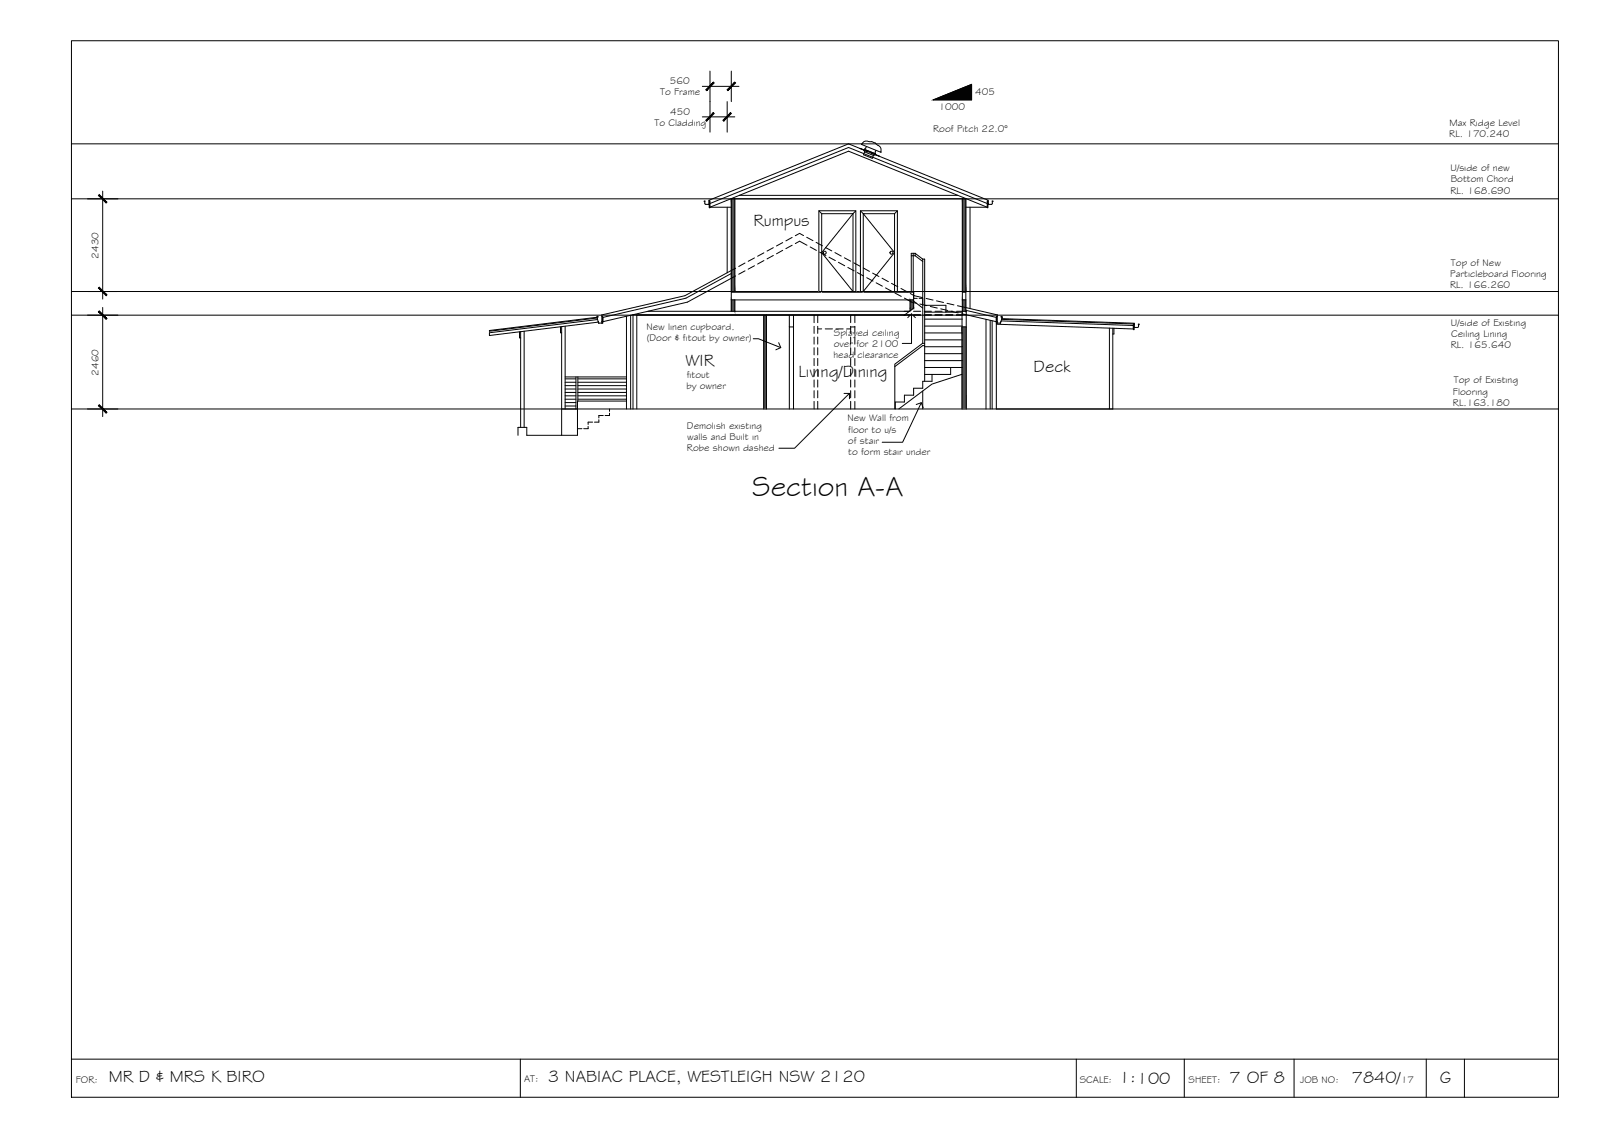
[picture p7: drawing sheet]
<svg xmlns="http://www.w3.org/2000/svg" width="420mm" height="297mm" viewBox="0 0 420 297" stroke-linecap="round" stroke-linejoin="round" font-family="sans-serif">
<!-- layer: CEILING-FLOOR LINES -->
<path d="M18.7 37.7h390M18.7 52.1h390M18.7 76.4h390M18.7 82.6h390M18.7 107.2h390" fill="none" stroke="#000" stroke-width=".26"/>
<!-- layer: BORDER -->
<path d="M18.7 10.7h390v277h-390zM18.7 277.7h390M136.5 277.7v10M282.3 277.7v10M310.6 277.7v10M339.4 277.7v10M374.1 277.7v10M384.1 277.7v10" fill="none" stroke="#000" stroke-width=".26"/>
<!-- layer: EXISTING -->
<g fill="none" stroke="#000" stroke-width=".26">
<path d="M191.8 71.7l-11.9 6.5-21.8 5v1.1l22.2-5.1 11.5-6.2M191.8 70.9l-12.2 6.6-21.8 5.1 .1 .3M136.3 87v1.6h.3M136.6 86.9v25.1M137.5 86.8v25.2M147 85.7v1.5h.3M147.3 85.6v28.5M148.2 98.8h16.1M148.2 99.3h2.9M148.2 85.5v21.7M151.1 98.8v8.4M151.6 99.3h12.7"/>
<path d="M151.6 98.8v6.3M156.6 83.1v.2M156.6 83.2l-28.2 3.4v.2l28.2-3.4M156.6 83.4l.3 .9M156.6 83.3h.1M156.7 83.3l-.1 .1M156.7 83.8l-28.3 3.4v.8l28.5-3.6M156.8 83l-.2-.1-.1 .2M156.9 83.1h.1M156.9 84.3l.1 .4M156.9 84.3h.1M157 84.7h.1"/>
<path d="M157.9 84.3v.4h-.9M157.9 82.9h.2v1.8h-.2zM157.9 82.9v1.4M164.3 82.9v24.3M165.4 82.6v24.6M167 82.5v24.7M167 82.6h70.2M169.9 81.6h68.6M207 82.6v3.1h1.1v-3.1M237.3 82.5h-71.3v24.7M252.3 85.7h1.1M252.4 81.6h1v25.6"/>
<path d="M253.3 81.4l8 1.8v1.1l-7.9-1.8h-1.1v24.7M253.3 80.6l8.3 2-.1 .3M258.6 83.7v23.5M259.7 84v23.2M260.2 84.1v23.1M261.3 82.9h.2v1.8h-.2zM261.3 84.3v22.9h30.6v-21.1M261.5 84.3v.4h.9M261.5 82.9v1.4M262.4 84.7h.1M262.5 83h.3v.3M262.6 83.1h-.1"/>
<path d="M262.6 84.1l34.7 1.2v.9l-36-1.2M262.7 83.7l34.6 1.2M262.8 83.3h.1M262.7 83.5l34.8 1.2v1.7h-.2v-1.5h.2v.9h1l.1-.6 .2-.2h-.3M262.8 83.4l-.4 1.3M291 86v21.2M292.1 86.1v1.5h-.2M147.3 107.2h4.2M148.2 106.4h2.9M148.2 105.6h2.9M148.2 104.7h2.9M148.2 103.8h2.9"/>
<path d="M148.2 102.9h2.9M148.2 102h2.9M148.2 101.1h2.9M148.2 100.2h2.9M151.5 112.4h1.1M151.6 104.7h12.7M151.6 103.8h12.7M151.6 102.9h12.7M151.6 102h12.7M151.6 101.1h12.7M151.6 100.2h12.7M154.2 111.8v.6h-1.1"/>
<path d="M155.4 110.7h-1.2v.6M157.1 110v.7h-1.2M158.2 108.9h-1.1v.7M159.9 107.2v.6M159.9 108.3v.6h-1.2M164.3 105.1h-12.8v9h-13.3v-2.1h-2.3v2.1"/>
</g>
<!-- layer: DIMENSION -->
<path d="M186.2 18.6v16M191.8 18.6v8M184.2 22.6h9.6M184.2 30.6h8.5M190.7 26.6v8M22.9 52.1h8M26.9 50.1v28.3M22.9 76.4h8M22.9 82.6h8M26.9 80.6v28.6M22.9 107.2h8" fill="none" stroke="#000" stroke-width=".26"/>
<!-- layer: 0 -->
<g fill="#000" stroke="#000" stroke-width=".26">
<path d="M187.1 21.5l-1.8 2.2 2-1.9zM187.1 21.5l-1.8 2.2-.2-.2z"/>
<path d="M187.1 29.5l-1.8 2.2 2-1.9zM187.1 29.5l-1.8 2.2-.2-.2z"/>
<path d="M189.6 31.5l.2 .2 1.8-2.2zM191.6 29.5l.2 .3-2 1.9z"/>
<path d="M190.7 23.5l.2 .2 1.8-2.2zM192.7 21.5l.2 .3-2 1.9z"/>
<path d="M25.8 51.2l2 2 .2-.2zM26 51l2 2-2.2-1.8z"/>
<path d="M26 75.3l-.2 .2 2.2 1.8zM25.8 75.5l2.2 1.8-.2 .2z"/>
<path d="M25.8 81.7l2 2 .2-.2zM26 81.5l2 2-2.2-1.8z"/>
<path d="M26 106.1l-.2 .2 2.2 1.8zM25.8 106.3l2.2 1.8-.2 .2z"/>
</g>
<!-- layer: TEXT -->
<path d="M244.8 26.2l10-4.1v4.1z" fill="#000" stroke="#000" stroke-width=".26"/>
<path d="M244.8 26.2l10-4.1v4.1z" fill="none" stroke="#000" stroke-width=".26"/>
<!-- layer: MASK -->
<g fill="#fff" stroke="#fff" stroke-width=".26">
<path d="M230.2 38.1l.3 .1z"/>
<path d="M227 39l2.5 1z"/>
<path d="M228.4 37.2l1.2 .3zM228.4 37.2l1.4 .6-.2-.3z"/>
<path d="M228.1 37.2l1.7 .6zM228.1 37.2l1.9 .7z"/>
<path d="M227.8 37.1l2.2 .8zM227.8 37.1l2.5 1z"/>
<path d="M227.8 37.1l2.5 1zM227.8 37.1l2.5 1z"/>
<path d="M227.5 37l.3 .1zM227.5 37l.3 .1z"/>
<path d="M227.8 37.1l2.4 1zM227.8 37.1l2.4 1z"/>
<path d="M230.2 38.1l.3 .1zM230.2 38.1l.3 .1z"/>
<path d="M227.5 37l.3 .1zM227.5 37l.4 .2z"/>
<path d="M227.8 37.1l2.4 1zM227.9 37.2l2.3 .9z"/>
<path d="M230.1 38.1l.4 .1zM230.1 38.1l.4 .1z"/>
<path d="M227.3 37l.6 .2zM227.3 37l.7 .3z"/>
<path d="M227.9 37.2l2.2 .9zM228 37.3l2.1 .8z"/>
<path d="M230 38.1l.5 .1zM230 38.1l.7 .2z"/>
<path d="M227.3 37l.7 .3zM227.3 37l.7 .3zM227.3 37l.7 .3zM227.3 37l.7 .3z"/>
<path d="M228 37.3l2 .8zM228 37.3l2 .8z"/>
<path d="M230 38.1l.7 .2zM230 38.1l.7 .2z"/>
<path d="M227.1 37l.9 .3zM227.1 37l1 .4z"/>
<path d="M228 37.3l2 .8zM228.1 37.4l1.9 .7z"/>
<path d="M229.8 38.1l.9 .2zM229.8 38.1l1 .4z"/>
<path d="M229.8 38.1l1 .4zM229.8 38.1l1 .4z"/>
<path d="M227.1 37l1 .4zM227.1 37l1 .4z"/>
<path d="M228.1 37.4l1.7 .7zM228.1 37.4l1.7 .7z"/>
<path d="M229.8 38.1l1 .4zM229.8 38.1l1 .4z"/>
<path d="M227 37l1.1 .4zM227 37l1.2 .5z"/>
<path d="M228.1 37.4l1.7 .7zM228.2 37.5l1.6 .6z"/>
<path d="M229.6 38.1l1.2 .4zM229.6 38.1l1.3 .5z"/>
<path d="M229.6 38.1l1.3 .5zM229.6 38.1l1.3 .6z"/>
<path d="M226.9 37l1.3 .5zM226.9 37l1.3 .6z"/>
<path d="M228.2 37.5l1.4 .6zM228.2 37.6l1.4 .5z"/>
<path d="M229.6 38.1l1.3 .6zM229.6 38.1l1.3 .6z"/>
<path d="M226.8 37.1l1.4 .5zM226.8 37.1l1.5 .6z"/>
<path d="M228.2 37.6l1.4 .5zM228.3 37.7l1.3 .4z"/>
<path d="M229.5 38.2l1.4 .5zM229.5 38.2l1.5 .5z"/>
<path d="M226.7 37.1l1.6 .6zM226.7 37.1l1.6 .7z"/>
<path d="M228.3 37.7l1.2 .5zM228.3 37.8l1.2 .4z"/>
<path d="M229.4 38.2l1.6 .5zM229.4 38.2l1.6 .7z"/>
<path d="M226.7 37.1l1.6 .7zM226.7 37.1l1.6 .7z"/>
<path d="M226.6 37.1l1.7 .7zM226.6 37.1l1.7 .7z"/>
<path d="M228.3 37.8l1.1 .4zM228.3 37.8l1.1 .4z"/>
<path d="M229.4 38.2l1.6 .7zM229.4 38.2l1.6 .7z"/>
<path d="M226.5 37.2l1.8 .6zM226.5 37.2l1.8 .8z"/>
<path d="M228.3 37.8l1.1 .4zM228.3 38l.9 .3 .2-.1z"/>
<path d="M229.2 38.3l.2-.1 1.6 .7zM229.2 38.3l1.9 .8-.1-.2z"/>
<path d="M226.5 37.2l4.6 1.9zM226.5 37.2l4.6 1.9z"/>
<path d="M226.5 37.2l4.6 1.9zM226.5 37.2l4.6 1.9z"/>
<path d="M226.3 37.4l.2-.2 4.6 1.9zM226.3 37.4l4.8 1.9v-.2zM226.3 37.4l4.8 1.9zM226.3 37.4l4.8 1.9z"/>
<path d="M226.3 37.4l4.8 1.9-4.9-1.7zM226.2 37.6l4.9 1.9v-.2zM226.2 37.6l4.9 1.9zM226.2 37.6l4.9 1.9z"/>
<path d="M226.2 37.6l4.9 1.9-5-1.7zM226.1 37.8l4.9 1.9 .1-.2z"/>
<path d="M226 37.8l5 1.9zM226 37.8l5.1 2z"/>
<path d="M226 37.8l5.1 2zM225.9 37.9l5.1 2z"/>
<path d="M227.2 38.4l2.5 1-2.6-.6zM227.1 38.8l2.5 1 .1-.4z"/>
<path d="M227.1 38.8l2.5 1zM227.1 38.8l2.5 1z"/>
<path d="M227.1 38.8l2.5 1zM227 38.9l2.6 .9z"/>
<path d="M227 38.9l2.6 .9zM227 38.9l2.5 1z"/>
<path d="M227 38.9l2.5 1zM227 38.9l2.5 1z"/>
<path d="M227 38.9l2.5 1zM227 39l2.5 1zM227 39l2.5 1z"/>
<path d="M226.9 39l2.6 1zM226.9 39l2.7 1.1zM226.9 39l2.7 1.1zM226.9 39l2.7 1.1z"/>
<path d="M226.8 39l2.8 1.1zM226.8 39l2.8 1.2zM226.8 39l2.8 1.2zM226.8 39l2.8 1.2z"/>
<path d="M226.7 39.1l2.9 1.1zM226.7 39.1l2.9 1.1z"/>
<path d="M226.7 39.1l2.9 1.1zM226.7 39.2l2.9 1z"/>
<path d="M226.7 39.2l2.9 1.1-3-1zM226.6 39.3l2.9 1.2 .1-.2z"/>
<path d="M214.8 55.3h9.7l-9.7 .7zM214.8 56h9.7v-.7z"/>
<path d="M214.8 56h.7l-.7 20.4zM215.5 56l-.7 20.4h.7z"/>
<path d="M223.7 56h.8l-.8 20.4zM224.5 56l-.8 20.4h.8z"/>
<path d="M215.5 56h8.2l-8.2 20.4zM223.7 56l-8.2 20.4h8.2z"/>
<path d="M225.7 55.3h9.7l-9.7 .7zM225.7 56h9.7v-.7z"/>
<path d="M225.7 56h.7l-.7 20.4zM226.4 56l-.7 20.4h.7z"/>
<path d="M234.6 56h.8l-.8 20.4zM235.4 56l-.8 20.4h.8z"/>
<path d="M226.4 56h8.2l-8.2 20.4zM234.6 56l-8.2 20.4h8.2z"/>
</g>
<!-- layer: NEWWORK -->
<g fill="none" stroke="#000" stroke-width=".26">
<path d="M226.7 39.2l2.9 1.1M226.8 39.8l-.3 .8 2.3 .9 .3-.7M226.8 39.8l-.2-.4 1 .4M226.8 39.8l2.3 1M227.2 38.4l-.6 .9-1.1-.4 4.1 1.4-.1 .2 1.1 .5-1.1-.5M227.8 37.1h.3a2.44 2.44 0 0 1 2.1 1 1.48 1.48 0 0 1 .8 1.8l-5.1-2a1.4 1.4 0 0 1 1.8-.8M229.7 39.4l-.1 .8M185 52.8h-.3l.4 .8M186.2 53.4l36.4-14.7 36.3 14.7M191.8 52.1v29.5M191.8 52.1h61.5M191.8 54.3h-5.6l36.4-14.7 36.3 14.7h-5.6"/>
<path d="M192.7 52.1v24.3M193.9 51.2h57.3M214.8 55.3l.7 .7M224.5 55.3l-.8 .7M225.7 55.3l.7 .7M228.5 40.2l1 .4M229.5 40.6l-.4 .2M229.5 40.5v.1M229.6 40.2l-.1 .3M235.4 55.3l-.8 .7M252.4 52.1v30.4M253.3 52.1v29.5"/>
<path d="M260.2 52.8h.3l-.2 .1-.1 .6-1.1 .1v-.9h-.2v1.8h.2l.1-2-36.6-14.8-36.7 14.8 .1 2h.2v-1.8h-.2v.9h-.9M191.8 78.6h47.8M191.8 76.4h47.8v4.4l-2.4 1.8M191.8 76.6h47.8M192.7 78.6v3M223.7 76.4h-8.9v-21.1h9.7v21.1M225.7 76.4v-21.1h9.7v21.1h-9M238.7 78.6v2.9M252.4 78.6h.9M252.4 76.4h.9M252.4 76.6h.9M200.3 82.6v24.6"/>
<path d="M201 82.6v24.6M207 85.7v21.5M208.1 85.7v21.5M242 102.5v4.7"/>
</g>
<!-- layer: HATCH -->
<g fill="#545454" stroke="#545454" stroke-width=".26">
<path d="M238.7 78.6h.9v2.2z"/>
<path d="M252.4 52.1l.9 24.3v-24.3zM252.4 52.1l.9 24.3h-.9z"/>
<path d="M191.8 52.1l.9 24.3v-24.3zM191.8 52.1l.9 24.3h-.9z"/>
<path d="M238.7 78.6v2.2h.9zM238.7 80.8h.9l-.9 .7z"/>
<path d="M252.4 78.6l.9 3v-3zM252.4 78.6l.9 3h-.9z"/>
<path d="M191.8 78.6l.9 3v-3zM191.8 78.6l.9 3h-.9z"/>
<path d="M252.3 85.7l1.1 21.5v-21.5zM252.3 85.7l1.1 21.5h-1.1z"/>
<path d="M200.3 82.6l.7 24.6v-24.6zM200.3 82.6l.7 24.6h-.7z"/>
</g>
<!-- layer: EXISTING DEMOLISHED -->
<g fill="none" stroke="#000" stroke-width=".26">
<path d="M192.9 70.3l-1.1 .6M192.9 72.3l-1.1 .7M195.4 69l-1.7 .9M195.4 71l-1.7 .9M197.9 67.6l-1.7 .9M197.9 69.7l-1.7 .9M200.3 66.3l-1.6 .9M200.3 68.3l-1.6 .9M202.8 64.9l-1.6 .9M202.8 67l-1.6 .9M205.3 63.6l-1.6 .9M205.3 65.6l-1.6 .9"/>
<path d="M207.8 62.2l-1.7 1M207.8 64.3l-1.7 .9M208.6 63.9l1.1-.7 2 1.1M210.7 61.8l-1-.6-1.1 .6M211.6 62.2l1.6 .9M212.5 64.7l1.6 1M214 63.5l1.7 .9M215 66.1l1.6 .9M216.5 64.9l1.7 .9M217.4 67.4l1.7 .9M219 66.2l1.6 .9M219.9 68.8l1.6 .9"/>
<path d="M221.5 67.6l1.6 .9M222.4 70.1l1.6 .9M223.9 68.9l1.7 .9M224.8 71.5l1.7 .9M226.4 70.2l1.6 1M227.3 72.8l1.7 .9M228.9 71.6l1.6 .9M229.8 74.1l1.6 .9M231.3 72.9l1.7 .9M232.2 75.5l1.7 .9M233.8 74.3l1.7 .9M234.7 76.8l1.7 .9"/>
<path d="M236.3 75.6l1.6 .9M237.2 78.2l1.9 1 1.2 .3M238.7 77l1.1 .5 2.2 .5M241.2 79.7l1.9 .4M242.9 78.2l1.8 .5M245.6 78.9l1.9 .4M248.4 79.5l1.8 .4M213.5 82.6v2M213.5 85.5v1.9M213.5 88.4v1.8M213.5 91.2v1.8M213.5 94v1.9"/>
<path d="M213.5 96.8v1.9M213.5 99.6v1.9M214.5 86.2h1M214.5 82.6v2M214.5 85.5v1.9M214.5 88.4v1.8M214.5 91.2v1.8M214.5 94v1.9M214.5 96.8v1.9M214.5 99.6v1.9M216.4 86.2h1.9M219.3 86.2h1.8"/>
<path d="M222.1 86.2h1M223.1 82.6v2M223.1 85.5v1.9M223.1 88.4v1.8M223.1 91.2v1.8M223.1 94v1.9M223.1 96.8v1.9M223.1 99.6v1.9M223.1 85.7h1.1M224.2 82.6v2M224.2 85.5v1.9M224.2 88.4v1.8"/>
<path d="M224.2 91.2v1.8M224.2 94v1.9M224.2 96.8v1.9M224.2 99.6v1.9M237.1 82.5h1.6M237.1 81.6h1.6M237.1 82.6h1.5M239.6 82.6h1.8M239.6 82.5h1.9M239.6 81.6h1.9M242.4 82.6h1.8M242.4 82.5h1.9"/>
<path d="M242.4 81.6h1.9M244 80.3l1.8 .5M245.2 82.6h1.8M245.2 82.5h1.9M245.2 81.6h1.9M246.7 81l1.9 .4M248 82.6h1.9M248 82.5h1.9M248 81.6h1.9M249.5 81.6l1.8 .4M250.8 82.6h1.5M250.9 82.5h1.5"/>
<path d="M250.9 81.6h1.5M251.1 80.2l2.2 .4M252.2 82.2l1.2 .3M213.5 102.4v1.9M213.5 105.2v2M214.5 102.4v1.9M214.5 105.2v2M223.1 102.4v1.9M223.1 105.2v2M224.2 102.4v1.9M224.2 105.2v2"/>
</g>
<!-- layer: INSULCLAD -->
<path d="M190.7 54.3v17.2M254.4 54.3v26.6" fill="none" stroke="#000" stroke-width=".26"/>
<!-- layer: STAIRS -->
<g fill="none" stroke="#000" stroke-width=".26">
<path d="M239 67h1M239.5 66.4v10M239.6 76.4v1.8h1M239.6 78.9l2.4 1.9M240 66.4v.6M240 66.4h-1v10M240 66.4l2 1.5M240 67l2 1.6M241.1 78.2h.9M242 67.9v22.1h.5M242 67.9h.5v32.1M242 90l-7.3 5.5v11.7"/>
<path d="M242.5 96.3h9.9M242.5 94.5h9.9M242.5 92.7h9.9M242.5 90.9h9.9M242.5 89.1h9.9M242.5 87.3h9.9M242.5 85.5h9.9M242.5 83.7h9.9M242.5 81.8h9.9M242.5 80h5.6v1.8M242.5 90.6h-.5l-7.3 5.5M244.4 98.2v1.8h-2.4v1.8h-2.4v1.8h-2.4v1.8h-2.4v1.8"/>
<path d="M249.3 96.3v1.9h-6.8M252.4 98.1l-8 2.6-8.7 6.5"/>
</g>
<!-- layer: DOORS -->
<g fill="none" stroke="#000" stroke-width=".26">
<path d="M223.7 56l-8.2 10.2 8.2 10.2v-20.4h-8.2v20.4M226.4 56l8.2 10.2-8.2 10.2v-20.4h8.2v20.4"/>
<circle cx="216.3" cy="66.3" r=".39"/>
<circle cx="233.8" cy="66.3" r=".39"/>
</g>
<!-- layer: 0 -->
<path d="M197.6 88.8h1.3l5.9 2.3M204.2 89.8l.6 1.3-1.3 .6M238.1 83.3l1-1 1 1M239.1 82.3v7.7h-2.5M221.4 103.1h1.4v1.4M222.8 103.1l-14.4 14.4h-4.1M240.3 106.1l1.3-.5 .5 1.3M241.6 105.6l-4.9 10.3h-5.3" fill="none" stroke="#000" stroke-width=".26"/>
<text font-size="7.5" x="197.3" y="130.1">Section A-A</text>
<g font-size="4.5">
<text x="197.6" y="59.3">Rumpus</text>
<text x="179.8" y="95.9">WIR</text>
<text x="209.4" y="99">Living/Dining</text>
<text x="271.1" y="97.6">Deck</text>
<text x="28.5" y="283.8">MR D &amp; MRS K BIRO</text>
<text x="143.7" y="283.7">3 NABIAC PLACE, WESTLEIGH NSW 2120</text>
<text x="293.5" y="284">1:100</text>
<text x="322.4" y="284">7 OF 8</text>
<text x="354.5" y="283.9">7840/</text>
<text x="377.7" y="283.9">G</text>
</g>
<g font-size="2.6">
<text x="175.7" y="21.9">560</text>
<text x="173.1" y="24.9">To Frame</text>
<text x="246.2" y="28.8">1000</text>
<text x="255.7" y="25">405</text>
<text x="171.6" y="33.1">To Cladding</text>
<text x="175.8" y="30.1">450</text>
<text x="244.8" y="34.6">Roof Pitch 22.0°</text>
<text x="380.1" y="33.1">Max Ridge Level</text>
<text x="380.1" y="36">RL. 170.240</text>
<text x="380.4" y="44.9">U/side of new</text>
<text x="380.5" y="47.8">Bottom Chord</text>
<text x="380.4" y="50.8">RL. 168.690</text>
<text x="25.9" y="67.8" transform="rotate(-90 25.9 67.8)">2430</text>
<text x="380.5" y="69.7">Top of New</text>
<text x="380.3" y="75.5">RL. 166.260</text>
<text x="380.4" y="72.6">Particleboard Flooring</text>
<text x="169.6" y="86.5">New linen cupboard.</text>
<text x="169.6" y="89.5">(Door &amp; fitout by owner)</text>
<text x="218.7" y="88">Splayed ceiling</text>
<text x="380.5" y="85.4">U/side of Existing</text>
<text x="380.6" y="88.3">Ceiling Lining</text>
<text x="218.6" y="93.8">head clearance</text>
<text x="218.7" y="90.9">over for 2100</text>
<text x="380.5" y="91.2">RL. 165.640</text>
<text x="25.9" y="98.5" transform="rotate(-90 25.9 98.5)">2460</text>
<text x="180.1" y="99.1">fitout</text>
<text x="381.3" y="100.5">Top of Existing</text>
<text x="180" y="102.1">by owner</text>
<text x="381.1" y="103.4">Flooring</text>
<text x="381.1" y="106.4">RL.163.180</text>
<text x="180.2" y="112.4">Demolish existing</text>
<text x="222.3" y="110.5">New Wall from</text>
<text x="222.4" y="113.4">floor to u/s</text>
<text x="180.2" y="118.2">Robe shown dashed</text>
<text x="180.2" y="115.3">walls and Built in</text>
<text x="222.4" y="116.4">of stair</text>
<text x="222.4" y="119.3">to form stair under</text>
<text x="19.9" y="283.9">FOR:</text>
<text x="137.5" y="283.7">AT:</text>
<text x="283.2" y="284">SCALE:</text>
<text x="311.7" y="284">SHEET:</text>
<text x="341" y="284">JOB NO:</text>
<text x="367.5" y="283.9">17</text>
</g>
</svg>
